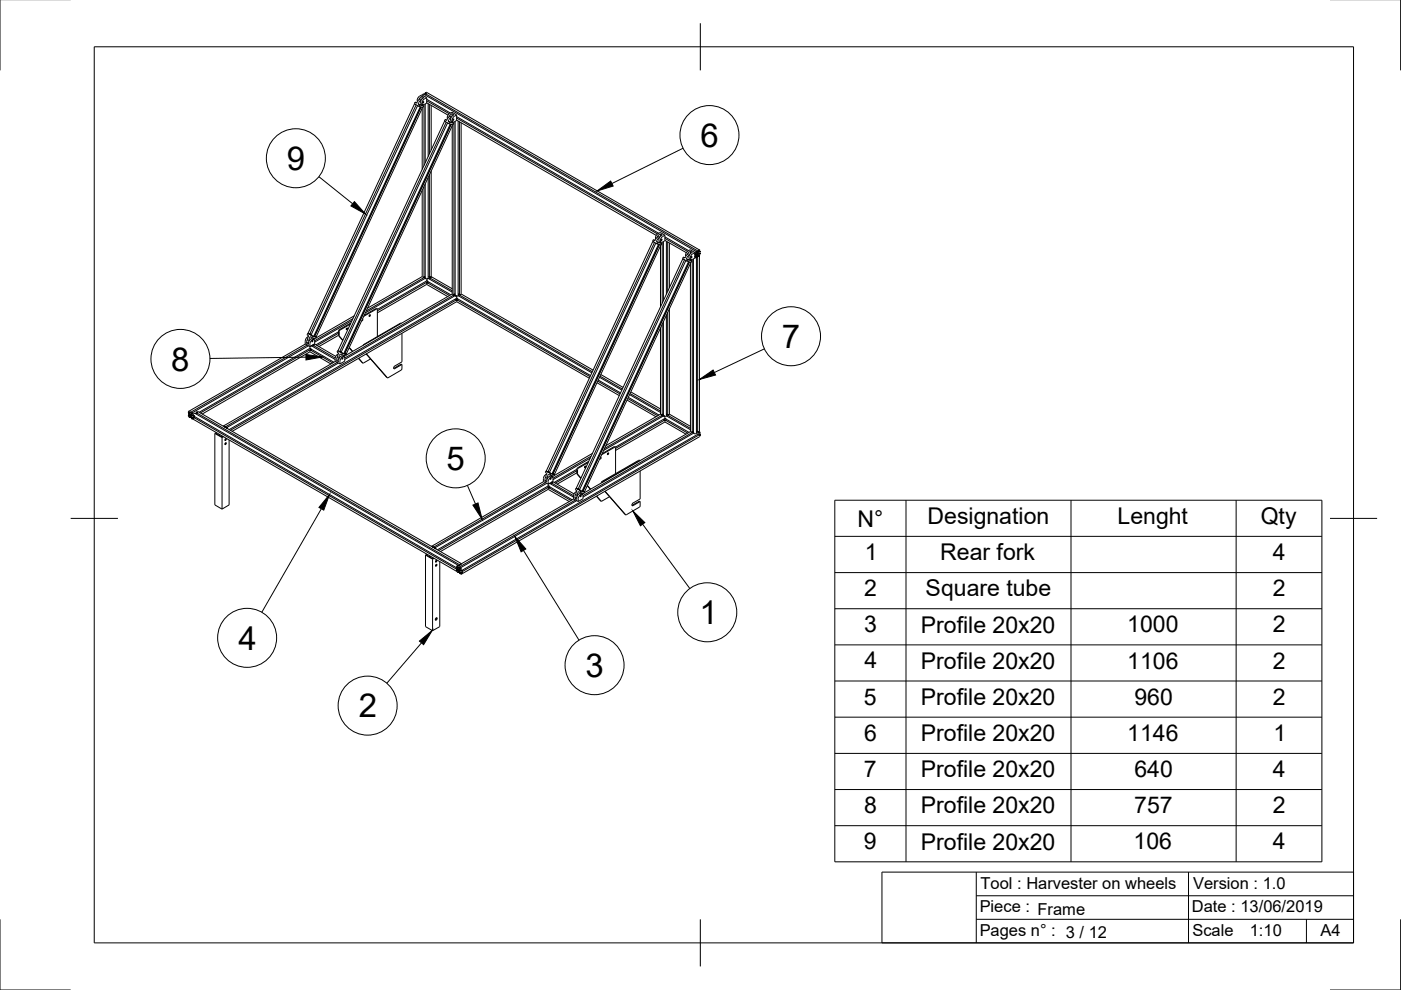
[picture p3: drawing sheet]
<svg xmlns="http://www.w3.org/2000/svg" width="297mm" height="210mm" viewBox="0 0 297 210" stroke-linecap="round" stroke-linejoin="round" font-family="sans-serif">
<!-- layer: Visible -->
<g fill="none" stroke="#000" stroke-width=".21">
<path d="M89.8 20h.1M89.8 19.9l-.3 .2M89.8 19.9l57.9 33.5M90.1 19.8l57.9 33.4M90.1 19.8h.1M90.1 19.7v.1M90.1 19.7h.1M90.2 19.9l-.1 .2M90.4 19.6l-.3 .1M90.4 19.6l57.9 33.4M87.9 22l-22.6 48.7 .3 .1M87.9 22l.3 .2"/>
<path d="M88 21.7l-.2 .3 1.1 .6M88 21.7l.4 .1M88.2 22.2l-22.5 48.7M88.6 22l.4 .3M88.6 22l.9 .3M88.8 22.5l-.3-.1-22.6 48.7M88.9 22.6h.2l-22.6 48.7-.6-.2M89 22.3l-.1 .3M89 22.3l.8 .2M89.3 21.2l-.4 .3-.3 .5M89.3 21.1h-.4l-.4 .4M89.4 22.7l.2 .1-22.6 48.7"/>
<path d="M89.5 22.3l.3 .2M89.5 22.3v-.2v.2M89.5 20.4l-.4 .3-.3 .4M89.5 20.4l.4 .3-.2 .1M89.5 20.4v.5M89.5 23v12.9M89.7 20.8l-.4 .4-.1 .5 .4 .5M89.7 21.6l.1 .1-.2 .2zM89.8 22.5l-.1 .3-.8-.2M89.9 22.2v12.9M89.9 39.6v19.2M90.1 20.1h.1"/>
<path d="M90.1 22v12.5M90.1 39v20M90.5 20.7a1.15 1.15 0 0 0-1 1.4l.2 .1 .8-.3M90.5 20.7l-1-.6-.9 .6-.3 1.2-.3-.2M90.5 20.7v1.2M90.5 21.1l5 2.9M90.5 21.4l4.7 2.7M90.5 21.8l4.5 2.6M90.5 21.8h.1M90.8 22v11.2M90.8 37.6v21.4M91 22.1v10.5"/>
<path d="M91 37.1v21.7M91.4 36.3v22.4M91.4 22.3v9.5M94.3 25.7l-22.6 48.7M94.3 25.7l.2 .1M94.4 25.4l-.2 .3 1 .5M94.4 25.4l.3 .1M94.6 25.9l-22.7 48.6M94.8 25.2l-.1 .3-.3-.1M95 25.7l.4 .2M95 25.7l.8 .2M95.1 26.2l-.2-.1-22.6 48.6 .6 .3"/>
<path d="M95.2 25.4l-.2 .3M95.3 26.3h.2l-22.6 48.7M95.4 25.9l-.2 .3M95.4 25.9l.8 .2M95.7 25.7l.3 .2M95.7 26.4l-22.6 48.6M95.7 24.9l-.5 .5M95.7 24.8h-.5l-.3 .4M95.8 26.4l.1 .1M95.8 25.9l.1-.1v.2M95.8 25.9l.4 .2M95.9 24.1l-.7 .7"/>
<path d="M95.9 24.1l.4 .2-.3 .2M95.9 24.1v.5M95.9 26.7v35.6M96 26.5l-22.6 48.6M96 24.5l-.4 .6 .1 .6M96.1 25.2l.1 .2-.2 .1zM96.2 26.1l-.2 .4-.8-.3M96.2 25.9v36.5M96.3 24.7l-.3 .3a.55 .55 0 0 0 .1 .9l.2-.1M96.5 25.7v37M96.8 24.4l-1-.6-.8 .6-.2 .4 .1 .4M96.8 24.4v1.1l-.5 .3"/>
<path d="M96.8 24.4l-.5 .3M96.8 24.7l42.9 24.8M96.8 25l42.6 24.6M96.9 25.5l42.2 24.4M97.1 25.6v37.1M97.4 25.8v36.6M97.8 26v36.3l-.3 .2M89.5 40.4v18.2M89.5 58.6l-11.6 6.7M89.5 58.6l.3 .2M89.8 58.8h.1M89.9 58.8h.1"/>
<path d="M89.9 58.6h.2M90.1 58.6h.1M90.1 58.6v.1M90.1 59l.5 .1M90.1 59h.1M90.1 59l-12.6 7.3M90.1 58.7l-12.4 7.2M90.5 59.6h.1M90.5 59.6l5.1 2.9M90.5 59.6l-10.5 6M90.5 60h.1M90.5 59.9l4.8 2.7"/>
<path d="M90.6 59.9h.1M90.6 59.1l-.1 .5M90.7 59.7l-10.7 6.2M90.8 59h.1M90.8 59.8l-.1 .2M90.8 59.8h.1M90.8 59l-.2 .1M90.8 59l5.1 2.9M91 58.6l-.2 .1M91.1 58.8h.1M91.1 58.9l4.8 2.8M91.1 58.9h.1"/>
<path d="M91.1 59.2h.1M91.1 59.1v.1M91.2 58.8h.1M91.2 59l-.1 .2M91.4 58.7l-.2 .1M91.4 58.7l4.5 2.5M91.4 58.6l.1 .1M138.4 51.2l-22.6 48.7M138.5 51.2l.2 .1M138.5 50.8l-.1 .4 1 .5M138.5 50.8l.4 .1M138.8 51.4l-22.6 48.6"/>
<path d="M139 50.7l-.1 .3-.4-.2M139.2 51.2l.3 .2M139.2 51.2l.8 .2M139.3 51.7l-.3-.1-22.5 48.6 .2 .2M139.3 50.9l-.1 .3M139.4 51.8h.2l-22.6 48.7M139.5 51.4l-.1 .3M139.5 51.4l.8 .2M139.8 49.7l-.5 .6M139.8 51.9l-22.6 48.6M139.8 50.4l-.5 .5M139.9 50.3h-.5l-.4 .4"/>
<path d="M139.9 51.9h.2M140 51.4v-.1v.2M140 51.4l.3 .2M140 49.6l.4 .2-.2 .2M140 49.6l-.2 .2M140 49.6v.5M140 52.1v13M140.1 51.9l-22.6 48.7M140.2 50l-.4 .3-.1 .5 .4 .6M140.2 50.7l.1 .2-.2 .1zM140.3 51.6l-.1 .4-.8-.3M140.4 51.4v12.9"/>
<path d="M140.5 50.1l-.4 .4a.55 .55 0 0 0 .1 .9l.3-.1M140.7 51.2v12.5M141 49.9l-1-.6-.8 .6-.2 .4v.4M141 49.9v1.1l-.5 .3M141 49.9l-.5 .3M141 50.2l5 2.9M141 50.5l4.8 2.8M141 51l4.5 2.6M141 51h.1M141.3 51.2v11.1M141.6 51.3v10.5M141.9 51.5v9.5"/>
<path d="M144.8 54.9l-22.7 48.6M144.8 54.9l.2 .1M144.9 54.5l-.2 .3 1 .6M144.9 54.5l.4 .1M145.1 55.1l-22.5 48.6M145.4 54.4l-.2 .3-.3-.2M145.5 54.9l.4 .2M145.5 54.9l.8 .2M145.6 55.4l-.2-.2-22.6 48.7 .2 .1M145.7 54.6l-.2 .3M145.8 55.4l.2 .1-22.6 48.7M145.8 53.2l.5-.2 1 .5"/>
<path d="M145.8 53.3l-.4 .5v.6M145.9 55.1l-.2 .3M145.9 55.1l.8 .2M146.1 53.9h.1M146.1 53.9h-.4l-.3 .5M146.2 55.5l-22.6 48.7-.2-.1M146.2 54.1l-.5 .5M146.3 55.6h.2M146.3 55.1l.4 .2M146.4 53.3l.4 .2a.83 .83 0 0 0-.7 .7 .83 .83 0 0 0 .4 .8M146.4 53.3l-.7 .7M146.4 53.3v.5"/>
<path d="M146.4 55v.1M146.4 55.8v35.7M146.4 55l-.1 .1M146.5 55.6l-22.6 48.7M146.6 54.4l.1 .2-.2 .1zM146.7 55.3l-.2 .3-.8-.2M146.8 55v36.6M146.8 53.8l-.3 .4a.55 .55 0 0 0 .1 .8h.2M147 54.9v37M147.3 53.5v1.2l-.5 .3M147.3 53.5l-.5 .3M147.3 54.2l.1 .1"/>
<path d="M147.4 53.9h.1M147.4 54.3h.1M147.4 54.6h.1M147.4 54.3v.1l.1-.1M147.4 53.8l.3 .1M147.6 54.3l.1 .1M147.6 54.3v.2l.1-.1M147.6 53.5l.2 .1M147.6 54.1l-.1 .2M147.6 53.8l-.1-.1-.1 .2M147.7 53.4l-.3 .3M147.7 54.5h.1"/>
<path d="M147.7 53.4h.1M147.7 53.9h.1M147.7 53.5l.2 .1M147.7 53.8v.3M147.7 54.5v37.4M147.7 54.5l-.3 .1M147.7 53.8h.1M147.7 54.1h.1M147.7 53.4l-.1 .2 .1 .1M147.7 54.2l-.1 .1M147.7 54.1l.3-.1 .1 .2M147.7 54.4h.1"/>
<path d="M147.7 54.1v.1M147.7 54.1l.3 .2M147.8 53.6l-.1 .1M147.9 53.7v.2l-.1 .1zM147.9 53.6h-.1M147.9 54l.2 .2M147.9 54.3v37.3M148 54.3h.1M148 53.2h.1M148 54.2v.1M148 53.5l-.1 .1M148 54.2h.1"/>
<path d="M148 53.2l.3 .2M148 53.2h.1v.1M148 53.7v.1M148 53.1l.3-.1 .1 .3M148 53.1h.1M148 53.8l.2 .2 .1-.1M148 53.8l.3 .1M148.1 53.9h.1M148.1 53.5h.1M148.1 53.3l-.1 .2M148.1 54.2h-.1M148.2 53.3l-.2 .4"/>
<path d="M148.2 53.3h.1v.1M148.3 53.8h.1M148.3 53.4h.1M148.3 53.8v.1M148.3 54.1v37.4M148.3 53.8l-.3-.2 .4 .2M148.3 53.3h.1M148.3 53.3v.1M148.4 53.8l-.1 .3-.3 .2M64.8 72.9l-24.8 14.3M65 72.5v.3M65.1 73.1l-24.8 14.4"/>
<path d="M65.2 71.9l-.2 .6M65.3 70.7l-.2 .3 .3 .2a.72 .72 0 0 0 .1 1.1M65.3 70.7l1 .5M65.3 70.7h.1M65.4 71.4l-.6 .5-.1 1 1 .6M65.4 73.3l-24.8 14.3M65.4 72.5l-.4 .3M65.6 70.8h.1M65.6 70.9h.1M65.7 70.9h.1M65.7 74.3v.3l-22.8 13.2M65.7 72.9v.6"/>
<path d="M65.7 73.6v.2M65.7 72.9l.2-.5a.55 .55 0 0 1 .8-.3v.8l-1 .6M65.7 74.3h.1M65.7 73.8h.1M65.7 74.2h.1M65.7 74.6l4.5 2.6M65.8 74.2h.1M65.8 74.2l4.7 2.8M65.8 73.4l-.1 .2M65.8 70.9h.1M65.8 70.9l.2 .1M66 71.1h.1"/>
<path d="M66 74l-23.5 13.6M66 74.1l-.1 .2M66 73.3h.1M66 73.3l5.1 2.9M66 73.3l-.2 .1M66 74v.1M66.1 71.6l-.3-.2-.2 .8M66.2 72.2l.1 .2-.2 .1zM66.3 71.2l.8 .3M66.3 71.2l-.2 .4M66.4 73.5h-.1M66.4 73.4v.1"/>
<path d="M66.4 73.2h.1M66.4 73.2l4.7 2.7M66.4 73.1h.1M66.4 71.9h.1M66.5 73.3l-.1 .1M66.5 71.3h.1M66.5 71.7l-.1 .2M66.5 71.2l.2 .1M66.6 72a.81 .81 0 0 0-1 .1 .81 .81 0 0 0-.2 .9l-.4-.2M66.6 73l-.2 .1M66.6 73l4.6 2.6M66.7 71.3l22.6-48.6-22.6 48.6"/>
<path d="M66.7 71.3l.1 .1M66.7 71.4h.1M66.8 71.4h.1M66.8 71.7l-.3 .2M66.8 71.4l.2 .1M67 71.4h.1M67 71.4l.1 .1M67.1 71.5l-.2 .3-.8-.2M70.8 76.8l-5.1-2.9-23.5 13.5M71.1 76.6l-23.8 13.7M71.5 76.8l-23.8 13.8M71.6 75.6l-.2 .9"/>
<path d="M71.6 74.3l-.1 .4 .3 .2a.74 .74 0 0 0 .1 1.1M71.6 74.3l1 .6M71.6 74.3l.1 .1M71.7 74.3v.1M71.7 74.4l.2 .1M71.7 75.1l-.5 .5-.1 1 1 .6M71.8 77l-23.8 13.7M71.8 70.6l-4.6 2.7M71.8 70.4l-4.8 2.7M71.8 76.2l-.4 .3M71.9 74.5h.1M71.9 71.3l.8 .8"/>
<path d="M72 74.5h.1M72 74.5l.2 .1M72.1 76.6v.6M72.2 74.6h.1M72.2 74.6l.1 .1M72.3 74.8h.1M72.5 75.2l-.4-.2-.2 .9M72.6 75.8l.1 .2-.2 .1zM72.6 74.9l.8 .2M72.6 74.9l-.1 .3M72.7 72.2l-.9-1.1-4.2 2.4M72.8 75.6h.1"/>
<path d="M72.9 75h.1M72.9 75.3l-.1 .3M72.9 74.9l.2 .1M72.9 75.7a.82 .82 0 0 0-.9 .1 .82 .82 0 0 0-.2 .9l-.4-.2M73.1 75h.1M73.1 76v.6l-1 .6M73.1 76l-.1-.3a.75 .75 0 0 0-.9 .9M73.1 75l.1 .1M73.2 75.1h.1M73.2 75.4l-.3 .2M73.2 75.1h.2M73.4 75.1h.1"/>
<path d="M73.4 75.1l-.1 .4-.8-.3M73.5 69.7h-.1M73.5 69.6l-.1 .2M73.5 69.6h.2l-.3 .3zM74 73.7l.7 .8M74.1 73.7l.7 .8M74.3 68.7l-2.2 1.3-.2 .2 .1 1.1M74.4 68.5l-2.5 1.4-.1 .3v.9M74.6 68l-7.9 4.5M74.8 67.6l-8.1 4.6M75.1 67l-8.1 4.7M76 76l.8 .9"/>
<path d="M76.1 76l.9 1 1.6-.9M76.8 76.9h.1M76.8 76.9l.1 .1M76.9 67.7v.2l-.2 .1M77.1 73l-.1 .2M77.6 75l4.6 5.1 2.8-1.6 .2-.3M77.7 75l4.4 5.1M78.4 66.9h-.1M78.4 66.8l-.1 .2M78.4 66.7l.1 .1-.2 .3zM79.7 65.4l-2.5 1.4M79.8 65.4l.2 .1"/>
<path d="M79.8 65.4h-.1M79.9 65.5l-2.8 1.6M79.9 65.5l.1 .1M80 65.6v5.8M85.1 68.6l-8 4.4M85.2 70.7v6l-1.5 .9-.2 .3v.3l1.7-.9M85.2 77.3l-.2-.1-1.5 .9M85.2 77.3v.9M90.5 60v.3M90.5 60.2v.1M94.9 62.9l-4.4-2.6-10.5 6M95.8 62.3l-22.5 13"/>
<path d="M95.9 62.3h.1M95.9 62.3l.2 .2M96.1 62.6l.1 .2M96.1 62.5h.1M96.1 62.5l.1 .1M96.2 62.6h.1M96.2 62.5h.1M96.2 62.6l-23.1 13.3M96.2 62.9h.1M96.2 62.8h.1M96.2 62.4h.1M96.2 62.3h.3"/>
<path d="M96.2 62.4v.1M96.5 62.3h.1M96.5 62.7l-23.4 13.5M96.5 62.7h.1M96.5 63.4v.1M96.5 62.7l.2 .1M96.5 63.5l.1 .2M96.6 63.4l28.5 16.5M96.7 63.6l-47.8 27.6M96.7 62.8l.1 .4M96.8 63.6h.1M96.8 63.6v.1"/>
<path d="M96.8 63.7v.3l-47.6 27.5M96.8 63.7h.1M96.8 63.2h.1M96.8 64l28.1 16.2M96.8 63.2l28.4 16.4M96.8 63.2l-48.2 27.9M97.1 62.7l-.4 .1M97.1 62.7h.1M97.1 62.4l28.5 16.4M97.1 62.7l28.4 16.4M97.2 62.3h.1M97.4 62.4h.1"/>
<path d="M97.4 62.3h-.3M97.4 62.4l.1 .1M97.5 62.5h.1M97.8 62.3l28 16.2M127.1 80l4.7 2.7M127.2 79.7l4.8 2.8M127.4 79.4l4.7 2.7M140 69.5l.1 18.3M140.4 68.7v19.2M140.7 68.2v20M141.3 66.8v21.4M141.6 66.2v21.7"/>
<path d="M141.9 65.4v22.4l-.2 .2M39.9 88l.1 .3 .3 .3 .3-.2M40 87.6h.1M40 88h.1M40 87.6v-.1l.2 .3M40 88v.2M40.2 88.4h.1M40.2 87.8h.1M40.2 88.1l-.2 .1M40.3 87.4h.1M40.3 87.4l-.3-.2v.4M40.3 88.5h.1"/>
<path d="M40.3 87.8l-.3 .2M40.3 87.4v.1M40.3 87.8v.3M40.3 87.9v.1M40.3 88h.1M40.3 88l-.3 .2M40.3 87.5h.1M40.3 87.5l-.3 .1M40.3 87.5l-.1-.1 .1 .3M40.3 88.2l-.1 .2M40.3 88.2h.1M40.3 87.8h.1"/>
<path d="M40.3 88.2l.1 .1M40.3 87.7h.1M40.4 87.9l.2 .3zM40.4 88.3l-.2 .1M40.4 87.8l.1 .1M40.4 88.3h.1M40.4 88.3l.2 .1M40.5 87.9h.1M40.6 88.4l-.3 .1M40.6 88.6h.1v.1zM40.6 88.4l.1 .2M40.6 87.9h.1"/>
<path d="M40.6 87.6h.1M40.6 88.7h.1M40.6 87.7v.2M40.6 87.6l.4 .3M40.6 88.8h.1M40.6 88.8h.4M40.6 88v.2M40.6 88.2v.2M40.6 88.2h.1M40.6 87.7l-.2 .1M40.7 88.3v.1M40.7 88h.1"/>
<path d="M40.7 88.4l.1 .2M40.7 88l.1-.1 .1 .2M40.7 87.7l-.2 .2M40.9 88.5h.1M40.9 88.1h.1M40.9 88.5v.1h-.1M40.9 88.5l-.1 .1M40.9 88.1l-.3 .1M40.9 88l-.3 .2M40.9 88.1v.1M40.9 88.9l55.9 32.3M40.9 88.6h.1"/>
<path d="M41 88.1h.1M41 87.9v.3M41 88.6v.2M41 88.2l55.8 32.2M41 88.6h.1M41 88.8v.1M41 88.5l55.9 32.3M41 88.5h.1M41.3 88.4l-.4 .2M41.3 88.4l-.2 .2M41.3 88.3v.1M41.3 87.6h.1"/>
<path d="M41.3 87.6l-.3 .3M41.3 87.6l55.9 32.3M41.6 87.5l55.9 32.3M41.6 87.7h.1M41.6 87.4h.1M41.6 87.5h.1M41.6 87.4v.1M41.7 87.4l.2-.2 55.9 32.3M41.7 87.4h.1M41.7 87.6l-.1 .2M45.6 91.9v15.2l1.5 .8M45.6 91.9l1.5 .9"/>
<path d="M45.9 91.7l-.3 .2M46 91.8l-.2 .1 1.3 .8M46.4 92.2h.1l.1 .1M46.5 92.2v.1M47.1 92.4v.3M47.1 92.8v15.1M47.3 92.5l-.2 .2M47.4 92.6l-.3 .2M47.4 90.4l.2 .1M47.4 90.3l-.1 .1M47.6 90.5h.1M47.7 90.5h.1"/>
<path d="M47.7 90.6h.1M47.8 93.9l.2 .1-.3 .3zM47.8 93l.2 .1-.3 .3zM47.9 93.9l-.2 .3M47.9 93l-.2 .3M48 90.7h.1M48 90.7l.3 .2M48.6 93.3v13.8l-1.5 .8M115.8 99.8l1 .6M115.8 99.8l-.2 .4 .4 .2-.2 .3M115.8 99.8h.1M115.8 99.9h.1"/>
<path d="M115.9 99.9l.2 .1M122.3 99.5v.9M122.3 99.8l-4.5 2.6M122.3 99.5l-4.8 2.8M122.5 99.2l-.2 .3M124.1 98.8l-.2 .3M124.1 98.8l.1 .1-.2 .3zM124.7 98.1l-2.2 1.3v1.1l.7 .9M124.8 97.8l-2.4 1.4M125.1 97.1l-7.9 4.6M125.3 96.7l-8.1 4.7M125.6 96.1l-8.1 4.7"/>
<path d="M126.6 81.1l4.7 2.8M126.7 80.8l4.8 2.7M126.8 80.6l4.8 2.7M127.2 97.1l.2-.1v.2l-.2 .1M128.9 96.1l-.1 .2M128.9 96l.2 .1-.3 .3zM130.2 94.7l-2.5 1.5M130.5 94.9v5.5M130.5 94.9l-.1-.1-2.8 1.6M132.9 84.8l6.2 3.6M133.1 84.5l6.3 3.7M133.2 84.2l6.5 3.8"/>
<path d="M133.5 83.7l6.5 3.8M133.6 83.4l6.4 3.8M133.8 83.1l6.2 3.6M135.6 97.7l-7.8 4.5M135.6 97.7h.1l-.3-.1-7.8 4.5-.1 .3M135.7 99.9v5.9l-1.5 .8-.2 .3 .1 .3 1.6-.9M140 87.8l-11.6 6.7M140 87.8h.1M140.1 87.8l.2 .2M140.2 88.2l.1 .1M140.3 88h.1M140.3 88v.1"/>
<path d="M140.3 88.1h.1M140.3 88.1l-12.1 7M140.3 87.9v.1M140.3 88.3l.1 .1M140.3 88.3h.1M140.4 87.9h.1M140.4 87.9v.1M140.4 87.8h.2M140.6 87.8h.1M140.7 88.2l-12.7 7.3M140.7 88.2h.1M140.7 88.9h.1"/>
<path d="M140.7 88.2l.2 .1M140.7 89l.1 .1M140.7 88.9v.1M140.7 88.9l5.1 2.9M140.9 89.1l-10.4 6M140.9 88.3l.1 .4M140.9 89.1h.1M141 89.2v.3l-10.5 6M141 89.2h.1M141 88.7h.1M141 88.7l-10.5 6.1-.3-.1M141 89.5l4.4 2.5"/>
<path d="M141 88.7l5.1 3M141.3 88.2l-.4 .1M141.3 88.2h.1M141.3 87.9l5.1 2.9M141.3 88.2l5.1 2.9M141.3 87.8h.1M141.4 87.8h.2M141.4 87.8h-.1M141.6 87.9h.1M141.6 87.9v.1M141.6 88h.1M141.7 88h.1"/>
<path d="M141.9 87.8l4.5 2.6M146.4 91.4v.1M146.4 91.4l.1 .1M146.4 91.5l-22.5 13M146.4 91.5l.2 .1M146.7 91.6h.1M146.8 91.5h.2M146.8 91.6h-.1M147 91.9l.4 .1 .3-.1M147 91.9l-23.4 13.5M147 91.6l-23.4 13.5M147 91.9h.1"/>
<path d="M147.7 91.9h.1M147.7 91.5h.1M147.9 91.5h-.2M147.9 91.6h.1M148 91.6h.1M148 92h.1M148.1 92l.1 .2M148.1 92h.1M148.3 91.5l-.3 .1M148.3 92.2h.1M148.3 92.2l-50.6 29.1M148.3 91.4v.1"/>
<path d="M148.3 91.4l.1 .2M148.3 92.3h.1M148.3 91.8h.1M148.3 92.6l-50.5 29.1M148.4 92.3l-.1 .3M148.4 91.6v.2M148.4 91.8l-50.6 29.2M90.2 117.7v15.2l1.5 .8M90.2 117.7l1.5 .8M90.5 117.5l-.3 .2M90.6 117.6l-.2 .1 1.3 .7M91 118h.2v.1"/>
<path d="M91.1 118v.1M91.6 115.8l.2 .2M91.6 115.8l-.1 .1M91.7 118.2v.2M91.7 118.5v15.2M91.8 116h.1M91.9 118.3l-.2 .1M92 118.4l-.3 .1M92.1 116.2h.1M92.2 116.2l.3 .2M92.2 116.2h.1M92.2 116.2h-.1"/>
<path d="M92.5 119.7l.1 .1-.2 .2zM92.5 118.8l.1 .1-.2 .3zM92.5 119.7l-.2 .3M92.5 118.8l-.2 .3M93.2 119.1v13.8l-1.5 .8M96.9 120l-.1 .1M97.1 119.9l-.2 .1M97.2 119.9h.1M97.5 119.7h.1M97.5 119.6h.1M97.5 119.6v.1M97.8 119.5l-.3 .1"/>
<path d="M115.2 101.5v.6l1 .6M115.3 102.1l-23.8 13.7M115.7 102.3l-23.9 13.8M115.7 101.1l-.2 .9M115.8 100.7v.5l.2 .3M115.9 100.5l-.5 .4-.2 .6M115.9 102.5l-23.7 13.7M116 101.7l-.5 .3M116.1 100h.1M116.1 100.8v.6M116.2 100h.1M116.2 100l.2 .1"/>
<path d="M116.2 103.5h.1M116.2 103h.1M116.2 103.5v.2l-22.8 13.3M116.2 103.8l4.5 2.5M116.2 103.7l.1 .1M116.3 103.4h.1M116.3 103.4l-.1 .1M116.3 103.4l4.8 2.7M116.4 100.1l.1 .1M116.4 103.4l.1-.2-23.5 13.5M116.5 100.2h.1M116.5 102.5l-.2 .2-.1 .3"/>
<path d="M116.5 102.5h.1M116.5 102.5l5.1 2.9M116.5 103.2h.1M116.5 101.4l.5-.3 .2 .1v.9l-1 .6 .1-.9zM116.6 100.7l-.3-.2-.2 .4M116.7 100.3l.3 .2M116.8 101.3v.2l-.1 .1zM116.8 100.4l.8 .2M116.8 100.4l-.2 .3M116.9 102.4l4.7 2.7M116.9 102.3v.1M116.9 102.4h.1"/>
<path d="M116.9 102.3h.1M116.9 102.2l.3-.1 4.5 2.6M116.9 101.1h.1M117 100.5h.1M117 102.4l-.1 .3M117.1 100.9l-.2 .2M117.1 100.4l.1 .1M117.1 101.2a.81 .81 0 0 0-1 .1 .81 .81 0 0 0-.2 .9l-.4-.2M117.2 100.5l.1 .1M117.2 100.5h.1M117.3 100.5h.1M117.3 100.6h.1"/>
<path d="M117.3 100.9l-.3 .2M117.3 100.6h.2M117.5 100.6h.1M117.6 100.6l-.2 .4-.8-.3M121.3 106l-5.1-3-23.5 13.6M121.6 105.8h.1M121.6 105.8l-24.7 14.3M122 106l-24.8 14.3M122.1 104.7l-.2 .9M122.1 103.5l-.1 .3 .3 .2a.83 .83 0 0 0 0 1.1M122.1 103.5l1 .6M122.2 103.5h.1"/>
<path d="M122.2 105.1l.2 .1M122.2 103.6l.2 .1M122.3 104.2l-.6 .6-.1 .9 1 .6M122.3 100.3l-4.2 2.4M122.3 106.1l-24.8 14.4M122.3 105.6v.3l-.4-.3M122.3 100.4v.1M122.3 105.4l-.4 .2M122.3 100.5l.8 .9M122.4 103.7h.1M122.5 103.7h.1M122.6 103.7l.1 .1"/>
<path d="M122.7 103.8h.2M122.8 103.9h.1M122.9 105l.5-.2 .1 .1 .1 .8-1 .6a1.53 1.53 0 0 1 .3-1.3zM123 104.4l-.4-.2-.2 .9M123.1 104l.3 .2M123.1 105l.1 .2-.2 .1zM123.1 104.1l.9 .2M123.1 104.1l-.1 .3M123.1 104.7l.4 .1M123.2 104.7l-.6 .1-.3 .8M123.3 104.7h.1M123.4 104.2h.1"/>
<path d="M123.4 104.5l-.1 .2M123.6 104.2h.1M123.7 104.2h.1M123.7 104.2l.2 .1M123.7 104.6l-.3 .2M123.9 104.3h.1M124 104.3l-.2 .3-.8-.2M124.5 102.9l.7 .8-.7-.7M126.4 105.2l.9 1M126.5 105.2l.9 1M127.3 106.2h.1M127.3 106.2l.2 .1"/>
<path d="M127.6 106.2h-.1M127.8 102.1l-.1 .2M128.2 104.2l4.3 4.8M128.3 104.2l4.4 4.9M129.2 105.3l-1.6 1M132.5 109v.1M132.5 109.1h.2M135.7 106.3l-.1-.1-1.6 .9M135.7 106.3v1M135.7 107.2l-.1 .3-2.9 1.6M92.5 131l.2 .1-.4 .4zM92.6 131l-.3 .4"/>
<path d="M96.8 120.9l.1 .3 .2 .2M96.8 120.2v.2M96.8 120.8h.1M96.8 120.4h.1M96.8 120.8l.1 .1M96.8 120.2h.3M96.9 120.8h.1M96.9 120.8h-.1M96.9 120.5h.1M96.9 120.9h.1M96.9 120.9v.1M97 120.4l-.1 .1v-.1l.2 .2"/>
<path d="M97 120.4l.2 .2M97 121.2l.2 .1M97.1 120.6h.1M97.1 120.2h.1M97.1 121.4h.1M97.1 120.6v.2M97.1 120.8v.2M97.1 120.6v.1M97.1 120.7l-.2 .1M97.1 120.7l-.3 .1M97.1 121h-.2M97.1 120.9l-.2 .1"/>
<path d="M97.1 121h.1M97.2 120.3h.1M97.2 121.3h.1M97.2 120.2v.1M97.2 120.3l-.2 .1M97.2 121v.1M97.2 121.3v.1M97.2 120.6l.1 .1M97.2 121.1l-.2 .1M97.2 121.1h.1M97.2 120.6h.1M97.2 120.8l.2 .3z"/>
<path d="M97.3 121.1l-.3 .1M97.3 120.7h.1M97.3 121.1h.1M97.3 121.1l.2 .1M97.4 120.7l.1 .1M97.4 121.2l-.2 .2M97.5 121.2l-.3 .2M97.5 121.2h.1M97.5 120.8h.1M97.5 120.5h.1M97.5 121.5h.1M97.5 120.5l.1 .1"/>
<path d="M97.5 121.3l.1 .1M97.5 121.6h.1M97.5 120.5l.2 .1M97.5 120.6l-.2 .1M97.5 121.6l.2 .1M97.5 121.1l.1 .1M97.5 120.9v.1M97.5 121.2l.1 .2M97.5 121v.1M97.6 120.8h.1M97.6 120.6l-.2 .1M97.6 121.4l-.1 .1"/>
<path d="M97.6 120.6l-.1 .2M97.7 120.6l.1 .4M97.7 121.4h.1M97.7 121h.1M97.7 121.3l.1 .1M97.7 120.8v.2M97.7 121.3l-.1 .1M97.7 121.4h-.1M97.7 120.9l-.2 .2M97.7 120.9l-.2 .1M97.7 120.8l-.2 .1M97.8 121h.1"/>
<path d="M97.8 121.4h.1M97.8 121.7h-.1M97.8 121.4v.3"/>
</g>
<!-- layer: Border -->
<path d="M0 -.1v15M297 -.1v15M20 9.9h267v190h-267zM148.5 4.9v10M15 109.9h10M282 109.9h10M0 194.9v15h15M148.5 194.9v10M297 194.9v15h-15" fill="none" stroke="#000" stroke-width=".21"/>
<!-- layer: TitleBlock -->
<path d="M187 184.9h100v15h-100zM207 194.9h80M207 189.9h80M207 184.9v15M252 184.9v15M277 194.9v5" fill="none" stroke="#000" stroke-width=".21"/>
<!-- layer: BOM -->
<g fill="none" stroke="#000" stroke-width=".21">
<path d="M67.6 37.5l7.2 5.7M144.8 31.4l-15.1 7.5M64.9 75.7l-20.4 .3M162.1 74l-10.7 5M68.1 107.9l-12.6 21.9M99.1 102.9l1.7 4M111 116.7l11.8 19M136.2 111.1l10.1 13.7M177 106.1h103.3v76.6h-103.3zM177 113.7h103.3M192.1 106.1v76.6M227.1 106.1v76.6"/>
<path d="M262.1 106.1v76.6M89.4 136.3l-7.4 8.6M177 121.4h103.3M177 129.1h103.3M177 136.7h103.3M177 144.4h103.3M177 152.1h103.3M177 159.7h103.3M177 167.4h103.3M177 175.1h103.3"/>
<circle cx="62.7" cy="33.6" r="6.3"/>
<circle cx="150.4" cy="28.6" r="6.3"/>
<circle cx="38.3" cy="76.1" r="6.3"/>
<circle cx="167.7" cy="71.3" r="6.3"/>
<circle cx="96.6" cy="97.2" r="6.3"/>
<circle cx="52.4" cy="135.2" r="6.3"/>
<circle cx="150" cy="129.8" r="6.3"/>
<circle cx="77.9" cy="149.6" r="6.3"/>
<circle cx="126.1" cy="141" r="6.3"/>
</g>
<path d="M126.6 40.5l2.9-2.1 .5 1zM75.1 42.7l2.4 2.7-3.1-1.7zM64.9 75.2l3.5 .5-3.5 .6zM148.3 80.5l2.9-2 .5 1zM69.9 104.8l-1.3 3.4-1-.6zM100.3 107.1l1-.5 .9 3.5zM109.1 113.7l2.4 2.7-1 .6zM134.2 108.3l2.5 2.5-.9 .7zM88.9 135.9l2.8-2.2-1.9 3z" fill="#000" stroke="#000" stroke-width=".21"/>
<g font-size="7">
<text x="148.5" y="31.2">6</text>
<text x="60.8" y="36.1">9</text>
<text x="165.8" y="73.8">7</text>
<text x="36.3" y="78.6">8</text>
<text x="94.7" y="99.7">5</text>
<text x="50.6" y="137.7">4</text>
<text x="148.3" y="132.3">1</text>
<text x="124.1" y="143.6">3</text>
<text x="76.1" y="152.1">2</text>
</g>
<g font-size="4.9">
<text x="181.8" y="111.6">N°</text>
<text x="196.7" y="111.1">Designation</text>
<text x="236.9" y="111.1">Lenght</text>
<text x="267.3" y="111.2">Qty</text>
<text x="183.4" y="118.7">1</text>
<text x="199.3" y="118.8">Rear fork</text>
<text x="269.9" y="118.7">4</text>
<text x="183.2" y="126.4">2</text>
<text x="196.3" y="126.5">Square tube</text>
<text x="269.9" y="126.4">2</text>
<text x="183.2" y="134.1">3</text>
<text x="195.2" y="134.1">Profile 20x20</text>
<text x="239" y="134.1">1000</text>
<text x="269.9" y="134.1">2</text>
<text x="183.3" y="141.7">4</text>
<text x="195.2" y="141.8">Profile 20x20</text>
<text x="239" y="141.7">1106</text>
<text x="269.9" y="141.7">2</text>
<text x="183.2" y="149.4">5</text>
<text x="195.2" y="149.5">Profile 20x20</text>
<text x="240.5" y="149.4">960</text>
<text x="269.9" y="149.4">2</text>
<text x="183.2" y="157.1">6</text>
<text x="195.2" y="157.1">Profile 20x20</text>
<text x="239" y="157.1">1146</text>
<text x="270" y="157.1">1</text>
<text x="183.2" y="164.7">7</text>
<text x="195.2" y="164.8">Profile 20x20</text>
<text x="240.5" y="164.7">640</text>
<text x="269.9" y="164.7">4</text>
<text x="183.2" y="172.4">8</text>
<text x="195.2" y="172.5">Profile 20x20</text>
<text x="240.5" y="172.4">757</text>
<text x="269.9" y="172.4">2</text>
<text x="183.2" y="180.1">9</text>
<text x="195.2" y="180.1">Profile 20x20</text>
<text x="240.3" y="180.1">106</text>
<text x="269.9" y="180.1">4</text>
</g>
<g font-size="3.5">
<text x="207.9" y="188.4">Tool : Harvester on wheels</text>
<text x="253" y="188.4">Version : 1.0</text>
<text x="207.7" y="193.4">Piece : Frame</text>
<text x="252.7" y="193.5">Date : 13/06/2019</text>
<text x="207.7" y="198.4">Pages n° : 3 / 12</text>
<text x="252.8" y="198.5">Scale</text>
<text x="265" y="198.5">1:10</text>
<text x="280" y="198.4">A4</text>
</g>
</svg>
